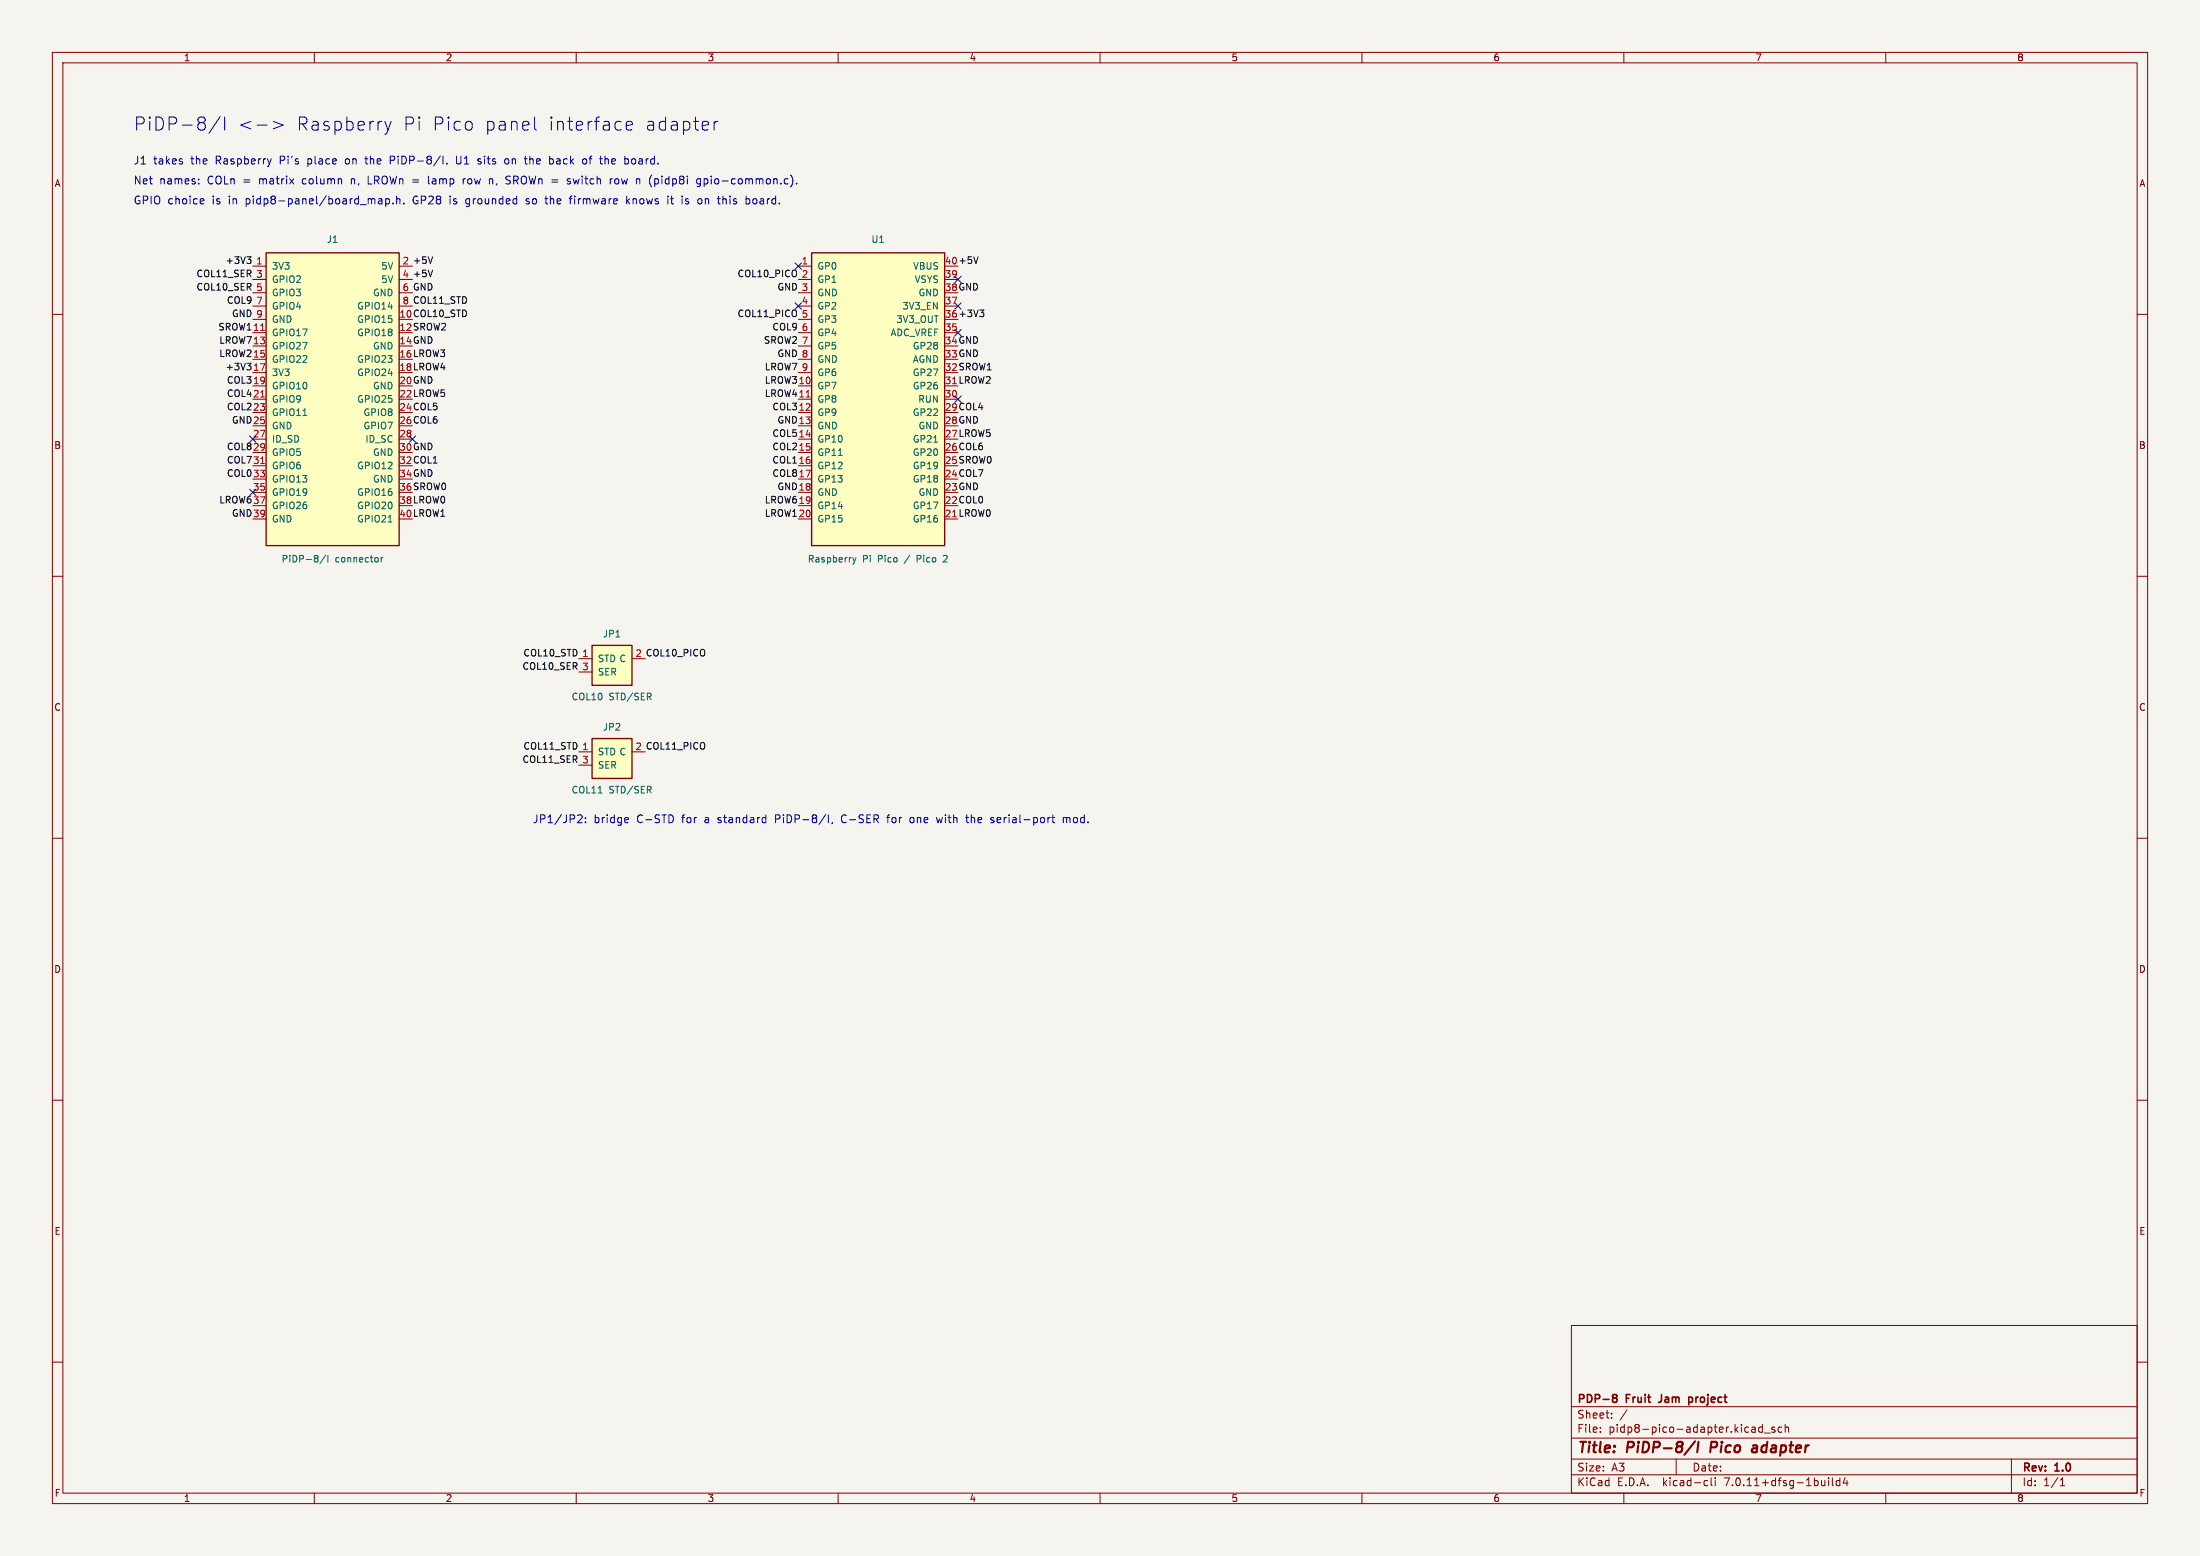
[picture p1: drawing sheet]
<svg xmlns="http://www.w3.org/2000/svg" width="420mm" height="297mm" viewBox="0 0 420 297" stroke-linecap="round" stroke-linejoin="round" font-family="sans-serif">
<path d="M0 0h420v297h-420z" fill="#f5f4ef" stroke="#f5f4ef" stroke-width=".19"/>
<g fill="none" stroke="#840000" stroke-width=".19">
<path d="M10 10h400v277h-400zM12 12h396v273h-396zM60 10v2M110 10v2M160 10v2M210 10v2M260 10v2M310 10v2M360 10v2M10 60h2M48.3 50.8h2.5M48.3 53.3h2.5"/>
<path d="M48.3 55.9h2.5M48.3 58.4h2.5M76.2 55.9h2.5M76.2 58.4h2.5M152.4 50.8h2.5M152.4 53.3h2.5M152.4 55.9h2.5M152.4 58.4h2.5M180.3 53.3h2.6M180.3 58.4h2.6M408 60h2M48.3 63.5h2.5"/>
<path d="M48.3 66h2.5M48.3 68.6h2.5M48.3 71.1h2.5M48.3 73.7h2.5M48.3 76.2h2.5M48.3 78.7h2.5M48.3 61h2.5M152.4 63.5h2.5M152.4 66h2.5M152.4 68.6h2.5M152.4 71.1h2.5M152.4 73.7h2.5"/>
<path d="M152.4 76.2h2.5M152.4 78.7h2.5M152.4 61h2.5M180.3 63.5h2.6M180.3 76.2h2.6M48.3 81.3h2.5M48.3 83.8h2.5M48.3 86.4h2.5M48.3 88.9h2.5M48.3 91.4h2.5M48.3 94h2.5M48.3 96.5h2.5"/>
<path d="M48.3 99.1h2.5M76.2 83.8h2.5M152.4 81.3h2.5M152.4 83.8h2.5M152.4 86.4h2.5M152.4 88.9h2.5M152.4 91.4h2.5M152.4 94h2.5M152.4 96.5h2.5M152.4 99.1h2.5M10 110h2M408 110h2"/>
<path d="M110.5 125.7h2.5M110.5 128.3h2.5M10 160h2M110.5 143.5h2.5M110.5 146.1h2.5M408 160h2M10 210h2M408 210h2M10 260h2M300 253h108v32h-108zM408 260h2M300 278.5h108"/>
<path d="M300 274.5h108M300 268.5h108M305.5 273.2v.2M305.5 272.5v.1M307.7 270.5v.2M307.7 269.8v.1M310.6 269.1l-1.3 1.9M320 278.5v3M334.9 272.4l.2 .2v.8M335.1 273.3l-.2 .1M335.1 272.7l-.2 .1M336.4 271.9v1.5"/>
<path d="M336.4 272.5l-.4-.1-.3 .3 .2 .6h.5M336.8 273.5h1.1M338.8 272.5l-.4-.1-.2 .2 .1 .2 .5 .2v.3h-.6M340.2 272.5l-.5-.1-.3 .3 .2 .6h.6M340.8 272.5l.2-.1 .4 .1v.9M340.8 271.9v1.5M384 278.5v6.5M60 285v2M110 285v2M160 285v2M210 285v2M260 285v2"/>
<path d="M300 281.5h108M310 285v2M325.6 282.6l.4 .1M326 283.5l-.4 .1M326.7 282.1v1.3l.2 .2M327.4 282.1v.1M327.4 282.6v1M349.1 282.1v.1M349.1 282.6v1M349.8 282.1v1.3l.2 .2M351.2 282.7l-.4-.1-.3 .3 .2 .6h.5M351.2 282.1v1.5"/>
<path d="M352.2 282l-.3 1.1h.9M352.6 282.6v1M360 285v2M393.3 283.6h.9M393.3 282.5l.4-.4v1.5"/>
</g>
<path d="M323.6 275.1l-2 2.6M324.3 275.2l-.3 2M326.7 275.2l-.2 2M334.6 276h.8M335.4 276.3l-.6 .1a.4 .4 0 0 0-.4 .4 .4 .4 0 0 0 .3 .4l.6-.1" fill="none" stroke="#840000" stroke-width=".4"/>
<path d="M308.1 266.8l-.3-.3 .3-.3h.3l.3 .3-.3 .3M308.1 266.8l-.3 .3 .1 .4 .2 .2h.3l.3-.3-.1-.4-.2-.2M308.1 266.8h.3M316.6 267.7h.2M322.4 266.7v1.5M322.4 266.8l.4-.1 .3 .3M323.1 267.4l-.3 .3-.4-.1" fill="none" stroke="#840000" stroke-width=".3"/>
<g fill="#ffffc2" stroke="#ffffc2" stroke-width=".19">
<path d="M50.8 48.3h25.4v55.8h-25.4z"/>
<path d="M154.9 48.3h25.4v55.8h-25.4z"/>
<path d="M113 141h7.6v7.6h-7.6z"/>
<path d="M113 123.2h7.6v7.6h-7.6z"/>
</g>
<path d="M50.8 48.3h25.4v55.8h-25.4zM154.9 48.3h25.4v55.8h-25.4zM113 123.2h7.6v7.6h-7.6zM113 141h7.6v7.6h-7.6z" fill="none" stroke="#840000" stroke-width=".25"/>
<path d="M49.8 63.1h.7M49.8 75.8h.7M153.9 75.8h.7M49.8 88.5h.7" fill="none" stroke="#a90000" stroke-width=".19"/>
<g fill="none" stroke="#006464" stroke-width=".19">
<path d="M57.8 79.3h.8M74.1 99.6h.7M160 86.9h.8M178.3 84.4h.7M60.7 106.1v.3M60.7 106.7v.5M62.2 105.9l-1.1 1.7M62.6 106v1.3M72.8 106.4v.9M73.1 106.4l-.3 .3M162.8 106.4l.3 .9M163.1 107.3l-.3 .4"/>
<path d="M163.4 106.4l-.3 .9M180.3 106l-.2 .1M180.8 106.6l-.8 .7h.8M114.2 151.4h.7"/>
</g>
<path d="M47.1 49h.8l-.4 .5M47.7 49.5l.2 .2v.3l-.2 .3M82.6 51.6l-.4 1.2M82.6 49l-.4 1.3M186.7 49l-.4 1.3M187 59.2h.8l-.4 .5M187.6 59.7l.2 .2v.3l-.2 .2M47.1 69.3h.8l-.4 .5M47.7 69.8l.1 .1M47.8 70.5l-.1 .1" fill="none" stroke="#0f0f0f" stroke-width=".19"/>
<g fill="none" stroke="#0000c2" stroke-width=".19">
<path d="M37.9 35v.1M37.9 34.2v.1M38.4 37.9l.5 .1v.3l-.7 .1M38.9 38.9h-.5M42 22.2l-2.1 3.2M42.9 22.3v2.5M51.8 30.3l-.4 1M52.2 23.2l1.9 .7-1.9 .7M69.6 30.3h.6M70.3 33.6v1.5h.7M72.3 38h.6v.9M72.9 38.3l-.5 .1a.29 .29 0 0 0-.2 .2 .29 .29 0 0 0 .2 .3h.5"/>
<path d="M73.5 23.2l.6 1.6M73.6 38l.5-.1 .3 .3-.2 .7h-.6M73.6 37.9v1.5M74.1 24.8l-.3 .6-.3 .3M74.5 30.6h.6M74.7 23.2l-.6 1.6M75 38.8v.1M75.1 29.8h-.6v1.5M75.7 38.1l.2-.2 .4 .1 .1 .9M75.7 37.4v1.5M77.1 38.8v.1M81.8 33.6v1.3l.2 .2"/>
<path d="M84.6 29.8v1.5M85.3 31.2v.1M87.1 29.8v1.2l.3 .3h.3M88.4 34.1v1M88.9 34.1l-.3 .1-.2 .2M89 38.1v.7M90 23.4l.1 .2-.1 1M91.2 31.2h.6M91.8 30.4l-.4-.1-.2 .2 .1 .2 .5 .2M93.5 34.2h.5l.1 .9M96.9 34.3l.4 .2 .1 .3-.3 .3h-.3M96.9 33.6l.5 .1"/>
<path d="M97.1 30.5l-.5-.2-.2 .3 .1 .6 .4 .1 .2-.1M100.1 30.3h.5M100.4 38.9h.5M100.5 31.3h.1M100.6 37.9l-.2 .2 .2 .3M102 22.3v2.2l.4 .3M104 37.9h.6M104.2 37.4v1.3l.4 .2M105.1 30.3h.3l.2 .3v.6l-.5 .1M108.6 37.9h.6M108.7 34.6l.2 .2-.2 .3M108.7 34.1l.2 .1"/>
<path d="M109.2 37.4l-.3 .2v1.3M109.4 34.1l.3 1M111.5 30.3l.4 .1 .1 .2-.1 .6-.4 .1M115.5 29.8v1.5M115.9 30.3l-.4 .2M116.5 34.1v1M116.9 34.1l-.3 .1-.1 .2M117.9 34.1l-.4 .1-.1 .2v.6l.5 .1M119.5 24l1.2-.2-.1-.5-.7-.1-.4 .3 .2 1.2 .2 .1 .7-.1M119.6 37.4v1.5M119.8 38.4l.4 .5M120.2 37.9l-.6 .6"/>
<path d="M120.9 30.3l-.3 .3v.4l.3 .3M124.4 33.4v.1M125.1 34.1l.5 .2M125.6 35l-.5 .1M127.5 37.4v.2M127.5 37.9v1M128 37.9h.6M128.2 37.4v1.3l.2 .2M130.9 38.9h.4M131.3 37.9h-.2l-.2 .2v.3h.4M133.1 35l.2 .1 .4-.1M133.7 34.2l-.4-.1-.2 .2"/>
<path d="M133.7 34.1v1.2l-.3 .3-.3-.1M133.9 38.1v.7M134.4 35l.5 .1M134.4 34.1v1.5M134.9 34.1l-.5 .1M136.3 23.2v1.6M137 23.2a.64 .64 0 0 0-.7 .4M138 37.4v1.5M138.4 37.9l-.4 .2M142.9 37.9l.2 .3v.4l-.2 .3M144 37.9l-.3 .3v.4l.3 .3M152.1 35v.1"/>
<path d="M110.5 155.5l.5 .1 .1 .4-.9 1h.9M111.8 156.9v.1M111.8 156.1v.2M119.8 156l.2 .4-.7 .1M119.9 157h-.1M146.1 156l.1 .1M146.2 155.5v1.5M146.2 157h-.1M157.6 155.5l-1.3 1.9M158.1 155.5v1.5M158.9 157l-.1 .3M160.8 155.8l-.2 .4 .2 .6"/>
<path d="M169.3 156h.5M169.7 155.5l-.2 .3v1.2M174.2 156l-.4 .1-.1 .2 .1 .6 .4 .1M178.8 156l.3 1 .2-.7M184.3 156h.6M184.6 155.5v1.3l.3 .2M189.3 156.5l.4 .1 .1 .2-.2 .2h-.3M189.3 156l.4 .1M200.8 156h.5M201 155.5v1.3l.3 .2M203 156.2l.4-.2 .2 .3M203 156v1"/>
<path d="M203.6 156.3v.7M204.1 156h-.3l-.2 .3"/>
</g>
<g fill="none" stroke="#000084" stroke-width=".19">
<path d="M151.8 57.8l1.2 1.2M151.8 50.2l1.2 1.2M153 57.8l-1.2 1.2M153 50.2l-1.2 1.2M182.3 57.8l1.2 1.2M182.3 52.7l1.2 1.2M183.5 57.8l-1.2 1.2M183.5 52.7l-1.2 1.2M182.3 62.9l1.2 1.2M182.3 75.6l1.2 1.2M183.5 62.9l-1.2 1.2M183.5 75.6l-1.2 1.2"/>
<path d="M47.7 83.2l1.2 1.2M47.7 93.4l1.2 1.2M48.9 83.2l-1.2 1.2M48.9 93.4l-1.2 1.2M78.1 83.2l1.2 1.2M79.3 83.2l-1.2 1.2"/>
</g>
<g font-size="3.5" fill="#0000c2">
<text x="25.4" y="25.2">PiDP-8/I</text>
<text x="45.2" y="25.2">&lt;-&gt;</text>
<text x="56.4" y="25.2">Raspberry</text>
<text x="76.7" y="25.2">Pi</text>
<text x="82.3" y="25.2">Pico</text>
<text x="92.2" y="25.2">panel</text>
<text x="104.3" y="25.2">interface</text>
<text x="122.7" y="25.2">adapter</text>
</g>
<g font-size="2.8" fill="#840000">
<text x="301" y="277.9">Title:</text>
<text x="310.6" y="277.9">PiDP-8/I</text>
<text x="327.4" y="277.9">Pico</text>
<text x="336.2" y="277.9">adapter</text>
</g>
<g font-size="2.1" fill="#0000c2">
<text x="25.4" y="35.3">Net</text>
<text x="25.4" y="31.5">J1</text>
<text x="29.3" y="31.5">takes</text>
<text x="30.4" y="35.3">names:</text>
<text x="36.5" y="31.5">the</text>
<text x="39.6" y="35.3">COLn</text>
<text x="41.3" y="31.5">Raspberry</text>
<text x="46.6" y="35.3">=</text>
<text x="49.7" y="35.3">matrix</text>
<text x="53.7" y="31.5">Pi's</text>
<text x="58.1" y="35.3">column</text>
<text x="59.1" y="31.5">place</text>
<text x="66.5" y="31.5">on</text>
<text x="67.6" y="35.3">n,</text>
<text x="70.5" y="31.5">the</text>
<text x="70.9" y="35.3">LROWn =</text>
<text x="75.3" y="31.5">PiDP-8/I.</text>
<text x="82.7" y="35.3">lamp</text>
<text x="88.1" y="31.5">U1</text>
<text x="89.5" y="35.3">row</text>
<text x="92.4" y="31.5">sits</text>
<text x="94.7" y="35.3">n,</text>
<text x="97.7" y="31.5">on</text>
<text x="98.1" y="35.3">SROWn =</text>
<text x="101.7" y="31.5">the</text>
<text x="106.5" y="31.5">back</text>
<text x="110.1" y="35.3">switch</text>
<text x="113" y="31.5">of</text>
<text x="116.5" y="31.5">the</text>
<text x="118.4" y="35.3">row</text>
<text x="121.3" y="31.5">board.</text>
<text x="123.6" y="35.3">n</text>
<text x="126.2" y="35.3">(pidp8i</text>
<text x="135.4" y="35.3">gpio-common.c).</text>
<text x="25.4" y="39.1">GPIO choice</text>
<text x="40.6" y="39.1">is</text>
<text x="43.8" y="39.1">in</text>
<text x="47.2" y="39.1">pidp8-panel/board_map.h.</text>
<text x="79.3" y="39.1">GP28</text>
<text x="86.4" y="39.1">is</text>
<text x="89.6" y="39.1">grounded</text>
<text x="101.3" y="39.1">so</text>
<text x="105.2" y="39.1">the</text>
<text x="110" y="39.1">firmware</text>
<text x="120.9" y="39.1">knows</text>
<text x="128.9" y="39.1">it</text>
<text x="131.8" y="39.1">is</text>
<text x="135" y="39.1">on</text>
<text x="139" y="39.1">this</text>
<text x="144.5" y="39.1">board.</text>
<text x="101.6" y="157.2">JP1/JP2:</text>
<text x="113.3" y="157.2">bridge</text>
<text x="121.6" y="157.2">C-STD</text>
<text x="130.4" y="157.2">for</text>
<text x="134.8" y="157.2">a</text>
<text x="137.5" y="157.2">standard</text>
<text x="148.5" y="157.2">PiDP-8/I,</text>
<text x="161.3" y="157.2">C-SER</text>
<text x="170.3" y="157.2">for</text>
<text x="174.7" y="157.2">one</text>
<text x="180" y="157.2">with</text>
<text x="185.8" y="157.2">the</text>
<text x="190.6" y="157.2">serial-port</text>
<text x="204.6" y="157.2">mod.</text>
</g>
<g font-size="2.1" fill="#840000">
<text x="301" y="268.2">PDP-8</text>
<text x="310.5" y="268.2">Fruit</text>
<text x="317.4" y="268.2">Jam</text>
<text x="323.6" y="268.2">project</text>
<text x="301" y="273.7">File:</text>
<text x="301" y="271">Sheet:</text>
<text x="307.1" y="273.7">pidp8-pico-adapter.kicad_sch</text>
<text x="301" y="281.1">Size:</text>
<text x="307.6" y="281.1">A3</text>
<text x="323" y="281.1">Date:</text>
<text x="386" y="281.3">Rev:</text>
<text x="392.4" y="281.3">1.0</text>
<text x="301" y="283.9">KiCad</text>
<text x="308.7" y="283.9">E.D.A.</text>
<text x="317.6" y="283.9">kicad-cli</text>
<text x="329.5" y="283.9">7.0.11+dfsg-1build4</text>
<text x="386" y="283.9">Id:</text>
<text x="390.1" y="283.9">1/1</text>
</g>
<g font-size="1.8" fill="#840000">
<text x="35" y="11.9">1</text>
<text x="85" y="11.9">2</text>
<text x="135" y="11.9">3</text>
<text x="185" y="11.9">4</text>
<text x="235" y="11.9">5</text>
<text x="285" y="11.9">6</text>
<text x="335" y="11.9">7</text>
<text x="385" y="11.9">8</text>
<text x="10.3" y="35.9">A</text>
<text x="408.3" y="35.9">A</text>
<text x="10.3" y="85.9">B</text>
<text x="408.2" y="85.9">B</text>
<text x="10.3" y="135.9">C</text>
<text x="408.2" y="135.9">C</text>
<text x="10.3" y="185.9">D</text>
<text x="408.2" y="185.9">D</text>
<text x="10.3" y="235.9">E</text>
<text x="408.3" y="235.9">E</text>
<text x="10.3" y="285.9">F</text>
<text x="35" y="286.9">1</text>
<text x="85" y="286.9">2</text>
<text x="135" y="286.9">3</text>
<text x="185" y="286.9">4</text>
<text x="235" y="286.9">5</text>
<text x="285" y="286.9">6</text>
<text x="335" y="286.9">7</text>
<text x="385" y="286.9">8</text>
<text x="408.3" y="285.9">F</text>
</g>
<g font-size="1.8" fill="#006464">
<text x="62.3" y="46.6">J1</text>
<text x="166.3" y="46.6">U1</text>
<text x="51.8" y="51.7">3V3</text>
<text x="72.7" y="51.7">5V</text>
<text x="156" y="51.7">GP0</text>
<text x="174.2" y="51.7">VBUS</text>
<text x="51.8" y="54.2">GPIO2</text>
<text x="51.8" y="56.7">GPIO3</text>
<text x="51.8" y="59.3">GPIO4</text>
<text x="68.1" y="59.3">GPIO14</text>
<text x="71.1" y="56.7">GND</text>
<text x="72.7" y="54.2">5V</text>
<text x="156" y="54.2">GP1</text>
<text x="156" y="56.7">GND</text>
<text x="156" y="59.3">GP2</text>
<text x="172.2" y="59.3">3V3_EN</text>
<text x="174.5" y="54.2">VSYS</text>
<text x="175.3" y="56.7">GND</text>
<text x="51.8" y="64.4">GPIO17</text>
<text x="51.8" y="61.8">GND</text>
<text x="68.1" y="61.8">GPIO15</text>
<text x="68.1" y="64.4">GPIO18</text>
<text x="156" y="61.8">GP3</text>
<text x="156" y="64.4">GP4</text>
<text x="169.9" y="64.4">ADC_VREF</text>
<text x="171" y="61.8">3V3_OUT</text>
<text x="51.8" y="66.9">GPIO27</text>
<text x="51.8" y="69.4">GPIO22</text>
<text x="51.8" y="72">3V3</text>
<text x="68.1" y="69.4">GPIO23</text>
<text x="68.1" y="72">GPIO24</text>
<text x="71.1" y="66.9">GND</text>
<text x="156" y="66.9">GP5</text>
<text x="156" y="69.4">GND</text>
<text x="156" y="72">GP6</text>
<text x="174.2" y="72">GP27</text>
<text x="174.2" y="69.4">AGND</text>
<text x="174.2" y="66.9">GP28</text>
<text x="51.8" y="74.5">GPIO10</text>
<text x="51.8" y="77.1">GPIO9</text>
<text x="68.1" y="77.1">GPIO25</text>
<text x="71.1" y="74.5">GND</text>
<text x="156" y="74.5">GP7</text>
<text x="156" y="77.1">GP8</text>
<text x="174.2" y="74.5">GP26</text>
<text x="175.2" y="77.1">RUN</text>
<text x="51.8" y="79.6">GPIO11</text>
<text x="51.8" y="82.1">GND</text>
<text x="69.3" y="79.6">GPIO8</text>
<text x="69.3" y="82.1">GPIO7</text>
<text x="156" y="79.6">GP9</text>
<text x="156" y="82.1">GND</text>
<text x="174.2" y="79.6">GP22</text>
<text x="175.3" y="82.1">GND</text>
<text x="51.8" y="84.7">ID_SD</text>
<text x="51.8" y="87.2">GPIO5</text>
<text x="51.8" y="89.8">GPIO6</text>
<text x="68.1" y="89.8">GPIO12</text>
<text x="69.7" y="84.7">ID_SC</text>
<text x="71.1" y="87.2">GND</text>
<text x="156" y="84.7">GP10</text>
<text x="156" y="87.2">GP11</text>
<text x="156" y="89.8">GP12</text>
<text x="174.2" y="89.8">GP19</text>
<text x="174.2" y="87.2">GP20</text>
<text x="174.2" y="84.7">GP21</text>
<text x="51.8" y="92.3">GPIO13</text>
<text x="51.8" y="94.8">GPIO19</text>
<text x="68.1" y="94.8">GPIO16</text>
<text x="71.1" y="92.3">GND</text>
<text x="156" y="92.3">GP13</text>
<text x="156" y="94.8">GND</text>
<text x="174.2" y="92.3">GP18</text>
<text x="175.3" y="94.8">GND</text>
<text x="51.8" y="97.4">GPIO26</text>
<text x="51.8" y="99.9">GND</text>
<text x="68.1" y="97.4">GPIO20</text>
<text x="68.1" y="99.9">GPIO21</text>
<text x="156" y="97.4">GP14</text>
<text x="156" y="99.9">GP15</text>
<text x="174.2" y="99.9">GP16</text>
<text x="174.2" y="97.4">GP17</text>
<text x="53.7" y="107.6">PiDP-8/I</text>
<text x="64" y="107.6">connector</text>
<text x="154.1" y="107.6">Raspberry</text>
<text x="164.7" y="107.6">Pi</text>
<text x="167.7" y="107.6">Pico</text>
<text x="173" y="107.6">/</text>
<text x="175.5" y="107.6">Pico</text>
<text x="180.8" y="107.6">2</text>
<text x="115" y="121.9">JP1</text>
<text x="114" y="126.6">STD C</text>
<text x="114" y="129.1">SER</text>
<text x="109" y="133.9">COL10</text>
<text x="116.2" y="133.9">STD/SER</text>
<text x="115" y="139.6">JP2</text>
<text x="114" y="144.4">STD C</text>
<text x="114" y="146.9">SER</text>
<text x="109" y="151.6">COL11</text>
<text x="116.2" y="151.6">STD/SER</text>
</g>
<g font-size="1.8" fill="#0f0f0f">
<text x="37.4" y="53">COL11_SER 3</text>
<text x="43" y="50.5">+3V3</text>
<text x="76.8" y="50.5">2 +5V</text>
<text x="76.8" y="53.1">4 +5V</text>
<text x="140.7" y="53">COL10_PICO</text>
<text x="180.3" y="50.5">40 +5V</text>
<text x="37.4" y="55.5">COL10_SER 5</text>
<text x="43.2" y="58.1">COL9</text>
<text x="76.8" y="55.6">6 GND</text>
<text x="76.8" y="58.2">8 COL11_STD</text>
<text x="148.3" y="55.5">GND 3</text>
<text x="180.3" y="55.6">38 GND</text>
<text x="41.6" y="63.2">SROW111</text>
<text x="41.8" y="65.7">LROW713</text>
<text x="44.2" y="60.6">GND 9</text>
<text x="76.2" y="60.7">10 COL10_STD</text>
<text x="76.2" y="63.2">12 SROW2</text>
<text x="76.2" y="65.8">14 GND</text>
<text x="140.7" y="60.6">COL11_PICO</text>
<text x="145.7" y="65.7">SROW2</text>
<text x="147.4" y="63.2">COL9</text>
<text x="180.3" y="65.8">34 GND</text>
<text x="180.3" y="60.7">36 +3V3</text>
<text x="41.8" y="68.2">LROW215</text>
<text x="43" y="70.8">+3V3</text>
<text x="48.2" y="70.9">17</text>
<text x="76.2" y="68.3">16 LROW3</text>
<text x="76.2" y="70.9">18 LROW4</text>
<text x="145.9" y="70.8">LROW7</text>
<text x="148.3" y="68.2">GND 8</text>
<text x="180.3" y="70.9">32 SROW1</text>
<text x="180.3" y="68.3">33 GND</text>
<text x="43.2" y="73.3">COL3</text>
<text x="43.2" y="75.9">COL4</text>
<text x="48.2" y="73.4">19</text>
<text x="48.2" y="75.9">21</text>
<text x="76.2" y="73.4">20 GND</text>
<text x="76.2" y="75.9">22 LROW5</text>
<text x="145.9" y="75.9">LROW411</text>
<text x="145.9" y="73.3">LROW310</text>
<text x="180.3" y="73.4">31 LROW2</text>
<text x="43.2" y="78.4">COL2</text>
<text x="44.2" y="80.9">GND25</text>
<text x="48.2" y="78.5">23</text>
<text x="76.2" y="78.5">24 COL5</text>
<text x="76.2" y="81">26 COL6</text>
<text x="147.4" y="78.4">COL3</text>
<text x="147.4" y="83.5">COL5</text>
<text x="148.3" y="80.9">GND13</text>
<text x="152.4" y="78.5">12</text>
<text x="152.4" y="83.6">14</text>
<text x="180.3" y="83.6">27 LROW5</text>
<text x="180.3" y="81">28 GND</text>
<text x="180.3" y="78.5">29 COL4</text>
<text x="43.2" y="88.6">COL7</text>
<text x="43.2" y="86">COL8</text>
<text x="48.2" y="86.1">29</text>
<text x="76.2" y="86.1">30 GND</text>
<text x="76.2" y="88.6">32 COL1</text>
<text x="147.4" y="86">COL2</text>
<text x="147.4" y="88.6">COL1</text>
<text x="152.4" y="86.1">15</text>
<text x="180.3" y="88.6">25 SROW0</text>
<text x="180.3" y="86.1">26 COL6</text>
<text x="43.2" y="91.1">COL0</text>
<text x="48.2" y="91.2">33</text>
<text x="76.2" y="91.2">34 GND</text>
<text x="76.2" y="93.7">36 SROW0</text>
<text x="147.4" y="91.1">COL8</text>
<text x="148.3" y="93.6">GND18</text>
<text x="152.4" y="91.2">17</text>
<text x="180.3" y="93.7">23 GND</text>
<text x="180.3" y="91.2">24 COL7</text>
<text x="41.8" y="96.2">LROW637</text>
<text x="44.2" y="98.7">GND39</text>
<text x="76.2" y="96.3">38 LROW0</text>
<text x="76.2" y="98.8">40 LROW1</text>
<text x="145.9" y="98.7">LROW120</text>
<text x="145.9" y="96.2">LROW619</text>
<text x="180.3" y="98.8">21 LROW0</text>
<text x="180.3" y="96.3">22 COL0</text>
<text x="99.8" y="125.4">COL10_STD 1</text>
<text x="121.2" y="125.5">2 COL10_PICO</text>
<text x="99.6" y="127.9">COL10_SER 3</text>
<text x="99.8" y="143.2">COL11_STD 1</text>
<text x="121.2" y="143.3">2 COL11_PICO</text>
<text x="99.6" y="145.7">COL11_SER 3</text>
</g>
<g font-size="1.8" fill="#a90000">
<text x="48.8" y="50.5">1</text>
<text x="153" y="50.5">1</text>
<text x="153" y="53.1">2</text>
<text x="180.3" y="53.1">39</text>
<text x="48.8" y="58.2">7</text>
<text x="153" y="58.2">4</text>
<text x="180.3" y="58.2">37</text>
<text x="153" y="60.7">5</text>
<text x="153" y="63.2">6</text>
<text x="153" y="65.8">7</text>
<text x="180.3" y="63.2">35</text>
<text x="153" y="70.9">9</text>
<text x="180.3" y="75.9">30</text>
<text x="48.2" y="83.6">27</text>
<text x="76.2" y="83.6">28</text>
<text x="48.2" y="88.6">31</text>
<text x="152.4" y="88.6">16</text>
<text x="48.2" y="93.7">35</text>
</g>
</svg>
